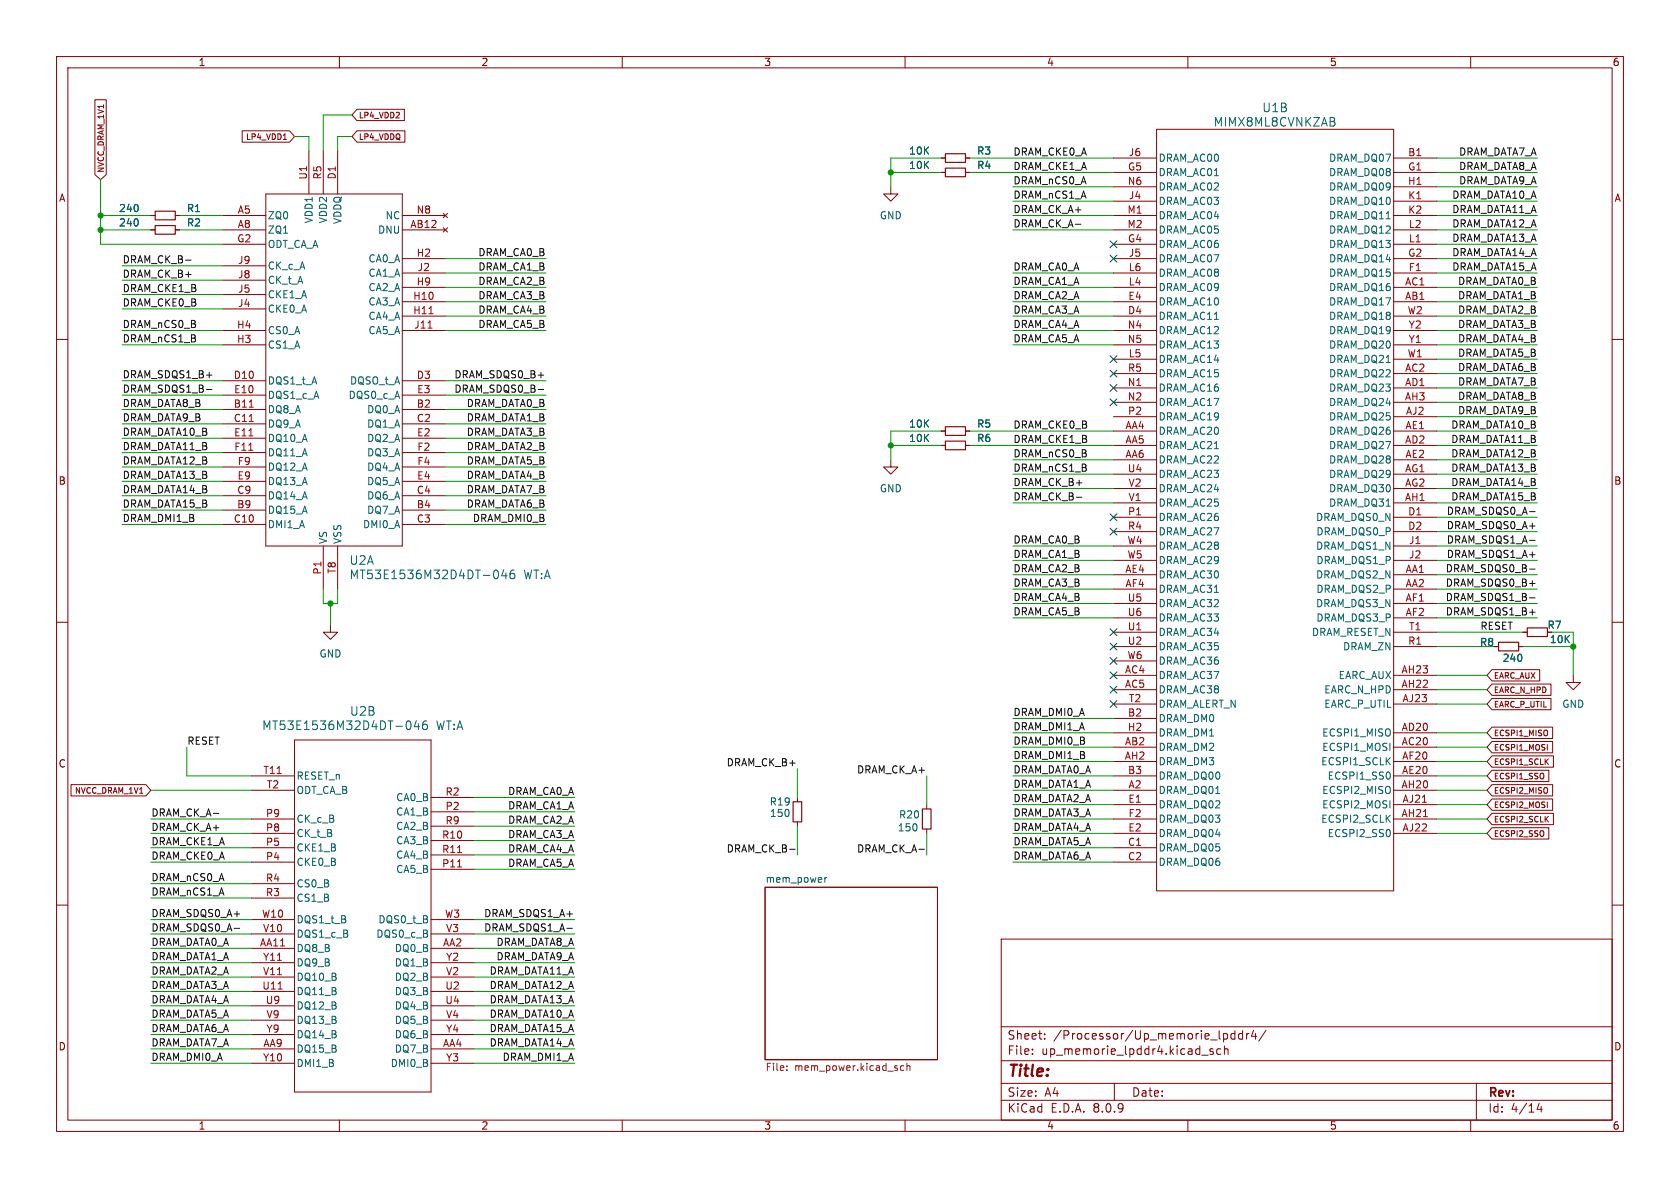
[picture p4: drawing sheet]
<svg xmlns="http://www.w3.org/2000/svg" width="297mm" height="210mm" viewBox="0 0 297 210" stroke-linecap="round" stroke-linejoin="round" font-family="sans-serif">
<g fill="none" stroke="#840000" stroke-width=".18">
<path d="M10 10h277v190h-277zM12 12h273v186h-273zM16.8 17.6h2v13.3l-1 .9-1-.9zM60 10v2M63.1 19.3h8.4v2h-8.4l-.9-1zM110 10v2M160 10v2M210 10v2M260 10v2M26.7 38.1h.7M31 38.1h.7M39.4 38.1h7.6"/>
<path d="M42.8 23.1h8.4l.9 1-.9 1h-8.4zM47 34.3h24.1v62.2h-24.1zM50.1 24.7h.6M54.6 26.7v7.6M57.1 26.7v7.6M59.7 26.7v7.6M63.1 23.1h8.5v2h-8.5l-.9-1zM71.1 38.1h7.6M78.4 37.7l.7 .8M79.1 37.7l-.7 .8M157.5 33v1.3h1.2l-1.2 1.3-1.3-1.3h1.3M166.4 27.9h.7"/>
<path d="M166.4 30.5h.7M170.7 27.9h.7M170.7 30.5h.7M196.8 27.9h7.7M196.8 30.5h7.7M196.8 33h7.7M196.8 35.6h7.7M196.8 38.1h7.7M204.5 22.9h41.9v134.6h-41.9zM246.4 27.9h7.6M246.4 30.5h7.6M246.4 33h7.6"/>
<path d="M246.4 35.6h7.6M246.4 38.1h7.6M26.7 40.6h.7M31 40.6h.7M39.4 43.2h7.6M39.4 40.6h7.6M39.4 58.4h7.6M39.4 54.6h7.6M39.4 52.1h7.6M39.4 49.5h7.6M39.4 47h7.6M71.1 53.3h7.6"/>
<path d="M71.1 50.8h7.6M71.1 55.9h7.6M71.1 48.3h7.6M71.1 45.7h7.6M71.1 40.6h7.6M71.1 58.4h7.6M78.4 40.3l.7 .7M79.1 40.3l-.7 .7M196.8 53.3h7.7M196.8 50.8h7.7M196.8 55.9h7.7M196.8 48.3h7.7"/>
<path d="M196.8 45.7h7.7M196.8 43.2h7.7M196.8 40.6h7.7M196.8 58.4h7.7M246.4 53.3h7.6M246.4 50.8h7.6M246.4 55.9h7.6M246.4 48.3h7.6M246.4 45.7h7.6M246.4 43.2h7.6M246.4 40.6h7.6M246.4 58.4h7.6"/>
<path d="M10 60h2M39.4 61h7.6M39.4 72.4h7.6M39.4 74.9h7.6M39.4 67.3h7.6M39.4 69.9h7.6M39.4 77.5h7.6M71.1 72.4h7.6M71.1 74.9h7.6M71.1 67.3h7.6M71.1 69.9h7.6M71.1 77.5h7.6"/>
<path d="M166.4 76.2h.7M166.4 78.7h.7M170.7 76.2h.7M170.7 78.7h.7M196.8 76.2h7.7M196.8 78.7h7.7M196.8 66h7.7M196.8 68.6h7.7M196.8 71.1h7.7M196.8 73.7h7.7M196.8 63.5h7.7M196.8 61h7.7"/>
<path d="M246.4 76.2h7.6M246.4 78.7h7.6M246.4 66h7.6M246.4 68.6h7.6M246.4 71.1h7.6M246.4 73.7h7.6M246.4 63.5h7.6M246.4 61h7.6M285 60h2M39.4 90.2h7.6M39.4 92.7h7.6M39.4 87.6h7.6"/>
<path d="M39.4 85.1h7.6M39.4 80h7.6M39.4 82.6h7.6M57.1 96.5v7.6M59.7 96.5v7.6M71.1 90.2h7.6M71.1 92.7h7.6M71.1 87.6h7.6M71.1 85.1h7.6M71.1 80h7.6M71.1 82.6h7.6M157.5 81.3v1.3h1.2l-1.2 1.2-1.3-1.2h1.3"/>
<path d="M196.8 81.3h7.7M196.8 83.8h7.7M196.8 86.4h7.7M196.8 88.9h7.7M196.8 91.4h7.7M196.8 94h7.7M196.8 96.5h7.7M196.8 99.1h7.7M246.4 81.3h7.6M246.4 83.8h7.6M246.4 86.4h7.6M246.4 88.9h7.6"/>
<path d="M246.4 91.4h7.6M246.4 94h7.6M246.4 96.5h7.6M246.4 99.1h7.6M10 110h2M58.4 110.5v1.3h1.3l-1.3 1.2-1.3-1.2h1.3M196.8 111.8h7.7M196.8 114.3h7.7M196.8 101.6h7.7M196.8 104.1h7.7M196.8 119.4h7.7M196.8 106.7h7.7"/>
<path d="M196.8 109.2h7.7M196.8 116.8h7.7M246.4 111.8h7.6M246.4 114.3h7.6M246.4 101.6h7.6M246.4 104.1h7.6M246.4 119.4h7.6M246.4 106.7h7.6M246.4 109.2h7.6M263.8 118.4h8.4v2h-8.4l-.9-1zM264.2 114.3h.7M268.5 114.3h.7"/>
<path d="M269.2 111.8h.8M278.1 119.4v1.3h-1.2l1.2 1.2 1.3-1.2h-1.3M285 110h2M12.6 138.7h13.2l.9 1-.9 1h-13.2zM44.4 137.2h7.7M44.4 139.7h7.7M52.1 130.8h24.1v62.2h-24.1zM196.8 137.2h7.7M196.8 139.7h7.7M196.8 132.1h7.7M196.8 121.9h7.7M196.8 129.5h7.7"/>
<path d="M196.8 134.6h7.7M196.8 124.5h7.7M196.8 127h7.7M246.4 137.2h7.6M246.4 139.7h7.6M246.4 132.1h7.6M246.4 121.9h7.6M246.4 129.5h7.6M246.4 134.6h7.6M246.4 124.5h7.6M263.8 131.1h10.7v2h-10.7l-.9-1zM263.8 123.5h10.4v2h-10.4l-.9-1z"/>
<path d="M263.8 120.9h10.4v2h-10.4l-.9-1zM263.8 128.5h10.7v2h-10.7l-.9-1zM263.8 136.2h10v2h-10l-.9-1zM263.8 138.7h10.7v2h-10.7l-.9-1zM263.8 133.6h10.8v2h-10.8l-.9-1zM44.4 152.4h7.7M44.4 149.9h7.7M44.4 147.3h7.7M44.4 144.8h7.7M44.4 158.8h7.7M44.4 156.2h7.7M76.2 153.7h7.6"/>
<path d="M76.2 143.5h7.6M76.2 148.6h7.6M76.2 151.1h7.6M76.2 141h7.6M76.2 146.1h7.6M135.3 156.8h30.4v30.5h-30.4zM141 141v.7M141 145.3v.8M163.8 142.2v.8M163.8 146.6v.7M196.8 152.4h7.7M196.8 149.9h7.7"/>
<path d="M196.8 147.3h7.7M196.8 144.8h7.7M196.8 142.2h7.7M246.4 147.3h7.6M246.4 144.8h7.6M246.4 142.2h7.6M263.8 143.8h10.8v2h-10.8l-.9-1zM263.8 146.3h10v2h-10l-.9-1zM263.8 141.2h10.7v2h-10.7l-.9-1zM10 160h2M44.4 167.6h7.7M44.4 175.3h7.7"/>
<path d="M44.4 177.8h7.7M44.4 165.1h7.7M44.4 172.7h7.7M44.4 162.6h7.7M44.4 170.2h7.7M76.2 167.6h7.6M76.2 175.3h7.6M76.2 177.8h7.6M76.2 165.1h7.6M76.2 172.7h7.6M76.2 162.6h7.6M76.2 170.2h7.6"/>
<path d="M177 166h108v32h-108zM285 160h2M44.4 185.4h7.7M44.4 180.3h7.7M44.4 188h7.7M44.4 182.9h7.7M60 198v2M76.2 185.4h7.6M76.2 180.3h7.6M76.2 188h7.6M76.2 182.9h7.6M110 198v2"/>
<path d="M160 198v2M177 194.5h108M177 191.5h108M177 187.5h108M177 181.5h108M182.5 186.3v.1M182.5 185.5v.1M184.7 183.6v.1M184.7 182.8v.1M197 191.5v3M210 198v2M212.5 186.5h1.1"/>
<path d="M214.5 185.5l-.4-.1-.2 .2 .1 .2 .5 .2v.3h-.6M215.8 185.5l-.4-.1-.3 .3v.4l.1 .2h.6M216.5 185.5l.2-.1 .3 .1 .1 .9M216.5 184.9v1.5M218.3 182.2v1.5M218.3 182.8l-.4-.1-.3 .3v.4l.1 .2h.6M219.7 182.8l-.5-.1-.2 .3v.4l.1 .2h.6M219.7 182.2v1.5M220.4 182.7v1M220.8 182.7l-.3 .1-.1 .2M221.6 182.1l-.4 1.1h1M222 182.7v1"/>
<path d="M223.8 182.1l-1.3 2M260 198v2M261 191.5v6.5M272.1 195l-.4 1.1h1M272.5 195.6v1"/>
</g>
<path d="M235.9 21.6v.5M87.8 100.8a.95 .95 0 0 1 0 1.5M89.1 100.7l-.4 1.1h.9M89.4 101.3v1M90.9 100.8a.6 .6 0 0 0-.7 .6v.6l.1 .2 .4 .1 .3-.1v-.6l-.1-.2h-.5l-.2 .2M72.3 127.4a.95 .95 0 0 1 0 1.6M73.6 127.4l-.4 1.1h1M74 128v1M75.4 127.4a.6 .6 0 0 0-.7 .7v.6l.1 .2 .5 .1 .2-.2 .1-.5-.2-.2-.4-.1-.3 .3M145.8 155.1v.9M146.2 155.1l-.4 .3" fill="none" stroke="#006464" stroke-width=".18"/>
<path d="M139.1 189.1v.1M139.1 188.4v.2M159.8 188.4h-.4l-.2 .2 .1 .6h.5M160.3 188.5l.2-.1h.3l.1 .8M160.3 188v1.2" fill="none" stroke="#725600" stroke-width=".18"/>
<path d="M27.4 39.9h3.6v1.5h-3.6zM27.4 37.3h3.6v1.6h-3.6zM167.1 29.7h3.6v1.5h-3.6zM167.1 27.2h3.6v1.5h-3.6zM167.1 75.4h3.6v1.6h-3.6zM167.1 78h3.6v1.5h-3.6zM264.9 113.5h3.6v1.6h-3.6zM270 111h3.6v1.5h-3.6zM140.2 141.7h1.5v3.6h-1.5zM163.1 143h1.5v3.6h-1.5z" fill="none" stroke="#840000" stroke-width=".2"/>
<path d="M75.7 58h.7M75.8 55.5h.8M44 79.6h.7M44 77.1h.7M44.1 72h.7M44.1 74.5h.7M80.9 153.3h.7M80.9 150.7h.7M251.5 141.8h.7M251.6 144.4h.8M49.2 174.8h.7" fill="none" stroke="#a90000" stroke-width=".18"/>
<g fill="none" stroke="#0f0f0f" stroke-width=".18">
<path d="M190.1 39.6h1M32.8 46h1M36.5 68.9h1M95.1 68.9h1M190.3 87.9h1M270.4 95.5h1M270.4 90.4h1M270.4 105.7h1M270.4 100.6h1M37.7 143.8h1M139.6 150.1h1M162.5 150.1h.9"/>
<path d="M41.4 164.1h1M100.2 164.1h1"/>
</g>
<g fill="none" stroke="#009600" stroke-width=".18">
<path d="M17.8 38.1h8.9M17.8 31.8v11.4h21.6M31.7 38.1h7.7M52.1 24.1h2.5v2.6M62.2 24.1h-2.5v2.6M62.2 20.3h-5.1v6.4M157.5 30.5h8.9M166.4 27.9h-8.9v5.1M171.4 30.5h25.4M171.4 27.9h25.4M179.1 33h17.7M179.1 38.1h17.7"/>
<path d="M179.1 35.6h17.7M254 30.5h17.8M254 27.9h17.8M254 33h17.8M254 38.1h17.8M254 35.6h17.8M17.8 40.6h8.9M21.6 58.4h17.8M21.6 49.5h17.8M21.6 47h17.8M21.6 52.1h17.8M21.6 54.6h17.8"/>
<path d="M31.7 40.6h7.7M78.7 55.9h17.8M78.7 50.8h17.8M78.7 58.4h17.8M78.7 53.3h17.8M78.7 48.3h17.8M78.7 45.7h17.8M179.1 55.9h17.7M179.1 50.8h17.7M179.1 58.4h17.7M179.1 53.3h17.7M179.1 40.6h17.7"/>
<path d="M179.1 48.3h17.7M254 55.9h17.8M254 50.8h17.8M254 58.4h17.8M254 53.3h17.8M254 40.6h17.8M254 48.3h17.8M254 45.7h17.8M254 43.2h17.8M21.6 77.5h17.8M21.6 74.9h17.8M21.6 72.4h17.8"/>
<path d="M21.6 69.9h17.8M21.6 67.3h17.8M21.6 61h17.8M78.7 77.5h17.8M78.7 74.9h17.8M78.7 72.4h17.8M78.7 69.9h17.8M78.7 67.3h17.8M157.5 78.7h8.9M166.4 76.2h-8.9v5.1M171.4 76.2h25.4M171.4 78.7h25.4"/>
<path d="M179.1 61h17.7M254 76.2h17.8M254 78.7h17.8M254 68.6h17.8M254 73.7h17.8M254 66h17.8M254 71.1h17.8M254 61h17.8M254 63.5h17.8M21.6 92.7h17.8M21.6 90.2h17.8M21.6 80h17.8"/>
<path d="M21.6 82.6h17.8M21.6 85.1h17.8M21.6 87.6h17.8M78.7 92.7h17.8M78.7 90.2h17.8M78.7 80h17.8M78.7 82.6h17.8M78.7 85.1h17.8M78.7 87.6h17.8M179.1 96.5h17.7M179.1 81.3h17.7M179.1 83.8h17.7"/>
<path d="M179.1 88.9h17.7M179.1 86.4h17.7M179.1 99.1h17.7M254 94h17.8M254 96.5h17.8M254 81.3h17.8M254 83.8h17.8M254 88.9h17.8M254 91.4h17.8M254 86.4h17.8M254 99.1h17.8M57.1 104.1v2.6h2.6v-2.6"/>
<path d="M58.4 106.7v3.8M179.1 101.6h17.7M179.1 106.7h17.7M179.1 109.2h17.7M179.1 104.1h17.7M254 101.6h17.8M254 114.3h10.2M254 119.4h8.9M254 111.8h15.2M254 106.7h17.8M254 109.2h17.8M254 104.1h17.8"/>
<path d="M269.2 114.3h8.9M274.3 111.8h3.8v7.6M26.7 139.7h17.7M33 132.1v5.1h11.4M141 135.9v5.1M163.8 137.2v5M179.1 137.2h17.7M179.1 132.1h17.7M179.1 129.5h17.7M179.1 127h17.7M179.1 139.7h17.7M179.1 134.6h17.7"/>
<path d="M254 137.2h8.9M254 132.1h8.9M254 129.5h8.9M254 139.7h8.9M254 121.9h8.9M254 134.6h8.9M254 124.5h8.9M26.7 149.9h17.7M26.7 147.3h17.7M26.7 152.4h17.7M26.7 144.8h17.7M26.7 158.8h17.7"/>
<path d="M26.7 156.2h17.7M83.8 146.1h17.8M83.8 148.6h17.8M83.8 153.7h17.8M83.8 151.1h17.8M83.8 143.5h17.8M83.8 141h17.8M141 146.1v5M163.8 147.3v3.8M179.1 149.9h17.7M179.1 147.3h17.7M179.1 152.4h17.7"/>
<path d="M179.1 144.8h17.7M179.1 142.2h17.7M254 147.3h8.9M254 144.8h8.9M254 142.2h8.9M26.7 172.7h17.7M26.7 170.2h17.7M26.7 175.3h17.7M26.7 167.6h17.7M26.7 177.8h17.7M26.7 165.1h17.7M26.7 162.6h17.7"/>
<path d="M83.8 172.7h17.8M83.8 170.2h17.8M83.8 175.3h17.8M83.8 167.6h17.8M83.8 177.8h17.8M83.8 165.1h17.8M83.8 162.6h17.8M26.7 182.9h17.7M26.7 180.3h17.7M26.7 185.4h17.7M26.7 188h17.7M83.8 182.9h17.8"/>
<path d="M83.8 180.3h17.8M83.8 185.4h17.8M83.8 188h17.8"/>
</g>
<g fill="none" stroke="#000084" stroke-width=".18">
<path d="M196.2 42.6l1.3 1.2M196.2 45.1l1.3 1.2M197.5 42.6l-1.3 1.2M197.5 45.1l-1.3 1.2M196.2 70.5l1.3 1.2M196.2 62.9l1.3 1.2M196.2 65.4l1.3 1.2M196.2 68l1.3 1.2M197.5 70.5l-1.3 1.2M197.5 62.9l-1.3 1.2M197.5 65.4l-1.3 1.2M197.5 68l-1.3 1.2"/>
<path d="M196.2 93.4l1.3 1.2M196.2 90.8l1.3 1.2M197.5 93.4l-1.3 1.2M197.5 90.8l-1.3 1.2M196.2 118.8l1.3 1.2M196.2 116.2l1.3 1.2M196.2 113.7l1.3 1.2M196.2 111.2l1.3 1.2M197.5 118.8l-1.3 1.2M197.5 116.2l-1.3 1.2M197.5 113.7l-1.3 1.2M197.5 111.2l-1.3 1.2"/>
<path d="M196.2 123.9l1.3 1.2M196.2 121.3l1.3 1.2M197.5 123.9l-1.3 1.2M197.5 121.3l-1.3 1.2"/>
</g>
<g fill="#009600" stroke="#009600" stroke-width=".18">
<circle cx="278.1" cy="114.3" r=".46"/>
<circle cx="157.5" cy="30.5" r=".46"/>
<circle cx="17.8" cy="38.1" r=".46"/>
<circle cx="17.8" cy="40.6" r=".46"/>
<circle cx="58.4" cy="106.7" r=".46"/>
<circle cx="157.5" cy="78.7" r=".46"/>
</g>
<text font-size="2.8" fill="#840000" x="178" y="190.9">Title:</text>
<g font-size="2.1" fill="#006464">
<text x="214.5" y="22.6">MIMX8ML8CVNKZAB</text>
<text x="223.1" y="20">U1B</text>
<text x="61.7" y="100.1">U2A</text>
<text x="61.7" y="102.6">MT53E1536M32D4DT-046</text>
<text x="92.6" y="102.6">WT:A</text>
<text x="46.2" y="129.3">MT53E1536M32D4DT-046</text>
<text x="61.8" y="126.7">U2B</text>
<text x="77.1" y="129.3">WT:A</text>
</g>
<g font-size="2.1" fill="#840000">
<text x="178" y="184">Sheet:</text>
<text x="186.2" y="184">/Processor/Up_memorie_lpddr4/</text>
<text x="178" y="186.7">File:</text>
<text x="184.1" y="186.7">up_memorie_lpddr4.kicad_sch</text>
<text x="178" y="196.9">KiCad</text>
<text x="178" y="194.1">Size:</text>
<text x="184.7" y="194.1">A4</text>
<text x="185.7" y="196.9">E.D.A.</text>
<text x="193.3" y="196.9">8.0.9</text>
<text x="200" y="194.1">Date:</text>
<text x="263" y="194.3">Rev:</text>
<text x="263" y="196.9">Id:</text>
<text x="267.1" y="196.9">4/14</text>
</g>
<g font-size="1.8" fill="#840000">
<text x="35" y="11.9">1</text>
<text x="85" y="11.9">2</text>
<text x="135" y="11.9">3</text>
<text x="185" y="11.9">4</text>
<text x="235" y="11.9">5</text>
<text x="285" y="11.9">6</text>
<text x="10.3" y="35.9">A</text>
<text x="285.3" y="35.9">A</text>
<text x="10.3" y="85.9">B</text>
<text x="285.3" y="85.9">B</text>
<text x="273.5" y="111.4">R7</text>
<text x="10.3" y="135.9">C</text>
<text x="285.3" y="135.9">C</text>
<text x="10.3" y="185.9">D</text>
<text x="285.3" y="185.9">D</text>
<text x="35" y="199.9">1</text>
<text x="85" y="199.9">2</text>
<text x="135" y="199.9">3</text>
<text x="185" y="199.9">4</text>
<text x="235" y="199.9">5</text>
<text x="285" y="199.9">6</text>
</g>
<g font-size="1.8" fill="#006464">
<text x="160.6" y="27.5">10K</text>
<text x="172.6" y="27.5">R3</text>
<text x="204.7" y="28.8">DRAM_AC00</text>
<text x="234.9" y="28.8">DRAM_DQ07</text>
<text x="160.6" y="30.1">10K</text>
<text x="172.6" y="30.1">R4</text>
<text x="204.7" y="31.3">DRAM_AC01</text>
<text x="204.7" y="33.9">DRAM_AC02</text>
<text x="234.9" y="31.3">DRAM_DQ08</text>
<text x="234.9" y="33.9">DRAM_DQ09</text>
<text x="20.9" y="40.2">240</text>
<text x="20.9" y="37.7">240</text>
<text x="32.9" y="40.2">R2</text>
<text x="32.9" y="37.7">R1</text>
<text x="47.2" y="39">ZQ0</text>
<text x="47.2" y="41.5">ZQ1</text>
<text x="55.5" y="39.6" transform="rotate(-90 55.5 39.6)">VDD1</text>
<text x="58" y="39.6" transform="rotate(-90 58 39.6)">VDD2</text>
<text x="60.6" y="39.7" transform="rotate(-90 60.6 39.7)">VDDQ</text>
<text x="66.7" y="41.5">DNU</text>
<text x="68.1" y="39">NC</text>
<text x="155.4" y="39">GND</text>
<text x="204.7" y="36.4">DRAM_AC03</text>
<text x="204.7" y="39">DRAM_AC04</text>
<text x="204.7" y="41.5">DRAM_AC05</text>
<text x="234.9" y="36.4">DRAM_DQ10</text>
<text x="234.9" y="39">DRAM_DQ11</text>
<text x="234.9" y="41.5">DRAM_DQ12</text>
<text x="47.2" y="44">ODT_CA_A</text>
<text x="47.2" y="47.9">CK_c_A</text>
<text x="65" y="46.6">CA0_A</text>
<text x="204.7" y="44">DRAM_AC06</text>
<text x="204.7" y="46.6">DRAM_AC07</text>
<text x="234.9" y="46.6">DRAM_DQ14</text>
<text x="234.9" y="44">DRAM_DQ13</text>
<text x="47.2" y="52.9">CKE1_A</text>
<text x="47.2" y="50.4">CK_t_A</text>
<text x="65" y="51.7">CA2_A</text>
<text x="65" y="49.1">CA1_A</text>
<text x="204.7" y="51.7">DRAM_AC09</text>
<text x="204.7" y="49.1">DRAM_AC08</text>
<text x="234.9" y="51.7">DRAM_DQ16</text>
<text x="234.9" y="49.1">DRAM_DQ15</text>
<text x="47.2" y="59.3">CS0_A</text>
<text x="47.2" y="55.5">CKE0_A</text>
<text x="65" y="54.2">CA3_A</text>
<text x="65" y="56.7">CA4_A</text>
<text x="65" y="59.3">CA5_A</text>
<text x="204.7" y="56.7">DRAM_AC11</text>
<text x="204.7" y="54.2">DRAM_AC10</text>
<text x="204.7" y="59.3">DRAM_AC12</text>
<text x="234.9" y="54.2">DRAM_DQ17</text>
<text x="234.9" y="56.7">DRAM_DQ18</text>
<text x="234.9" y="59.3">DRAM_DQ19</text>
<text x="47.2" y="61.8">CS1_A</text>
<text x="204.7" y="64.4">DRAM_AC14</text>
<text x="204.7" y="61.8">DRAM_AC13</text>
<text x="234.9" y="64.4">DRAM_DQ21</text>
<text x="234.9" y="61.8">DRAM_DQ20</text>
<text x="47.2" y="68.2">DQS1_t_A</text>
<text x="47.2" y="70.7">DQS1_c_A</text>
<text x="61.5" y="70.7">DQS0_c_A</text>
<text x="61.8" y="68.2">DQSO_t_A</text>
<text x="204.7" y="69.4">DRAM_AC16</text>
<text x="204.7" y="72">DRAM_AC17</text>
<text x="204.7" y="66.9">DRAM_AC15</text>
<text x="234.9" y="66.9">DRAM_DQ22</text>
<text x="234.9" y="69.4">DRAM_DQ23</text>
<text x="234.9" y="72">DRAM_DQ24</text>
<text x="47.2" y="73.3">DQ8_A</text>
<text x="47.2" y="75.8">DQ9_A</text>
<text x="64.8" y="73.3">DQ0_A</text>
<text x="64.8" y="75.8">DQ1_A</text>
<text x="160.6" y="75.8">10K</text>
<text x="172.6" y="75.8">R5</text>
<text x="204.7" y="77.1">DRAM_AC20</text>
<text x="204.7" y="74.5">DRAM_AC19</text>
<text x="234.9" y="77.1">DRAM_DQ26</text>
<text x="234.9" y="74.5">DRAM_DQ25</text>
<text x="47.2" y="78.3">DQ10_A</text>
<text x="47.2" y="80.9">DQ11_A</text>
<text x="47.2" y="83.4">DQ12_A</text>
<text x="64.8" y="78.3">DQ2_A</text>
<text x="64.8" y="80.9">DQ3_A</text>
<text x="64.8" y="83.4">DQ4_A</text>
<text x="160.6" y="78.3">10K</text>
<text x="172.6" y="78.3">R6</text>
<text x="204.7" y="79.6">DRAM_AC21</text>
<text x="204.7" y="82.1">DRAM_AC22</text>
<text x="234.9" y="79.6">DRAM_DQ27</text>
<text x="234.9" y="82.1">DRAM_DQ28</text>
<text x="47.2" y="88.5">DQ14_A</text>
<text x="47.2" y="86">DQ13_A</text>
<text x="64.8" y="88.5">DQ6_A</text>
<text x="64.8" y="86">DQ5_A</text>
<text x="155.4" y="87.2">GND</text>
<text x="204.7" y="84.7">DRAM_AC23</text>
<text x="204.7" y="89.8">DRAM_AC25</text>
<text x="204.7" y="87.2">DRAM_AC24</text>
<text x="234.9" y="84.7">DRAM_DQ29</text>
<text x="234.9" y="87.2">DRAM_DQ30</text>
<text x="234.9" y="89.8">DRAM_DQ31</text>
<text x="47.2" y="91">DQ15_A</text>
<text x="47.2" y="93.6">DMI1_A</text>
<text x="64.1" y="93.6">DMI0_A</text>
<text x="64.8" y="91">DQ7_A</text>
<text x="204.7" y="92.3">DRAM_AC26</text>
<text x="204.7" y="94.8">DRAM_AC27</text>
<text x="232.6" y="92.3">DRAM_DQS0_N</text>
<text x="232.6" y="94.8">DRAM_DQS0_P</text>
<text x="58" y="96.3" transform="rotate(-90 58 96.3)">VS</text>
<text x="60.6" y="96.3" transform="rotate(-90 60.6 96.3)">VSS</text>
<text x="204.7" y="97.4">DRAM_AC28</text>
<text x="204.7" y="99.9">DRAM_AC29</text>
<text x="232.6" y="97.4">DRAM_DQS1_N</text>
<text x="232.6" y="99.9">DRAM_DQS1_P</text>
<text x="204.7" y="102.5">DRAM_AC30</text>
<text x="204.7" y="105">DRAM_AC31</text>
<text x="204.7" y="107.5">DRAM_AC32</text>
<text x="232.6" y="102.5">DRAM_DQS2_N</text>
<text x="232.6" y="107.5">DRAM_DQS3_N</text>
<text x="232.6" y="105">DRAM_DQS2_P</text>
<text x="204.7" y="112.6">DRAM_AC34</text>
<text x="204.7" y="110.1">DRAM_AC33</text>
<text x="231.8" y="112.6">DRAM_RESET_N</text>
<text x="232.6" y="110.1">DRAM_DQS3_P</text>
<text x="273.9" y="113.9">10K</text>
<text x="56.4" y="116.4">GND</text>
<text x="204.7" y="115.2">DRAM_AC35</text>
<text x="204.7" y="117.7">DRAM_AC36</text>
<text x="237.3" y="115.2">DRAM_ZN</text>
<text x="261.5" y="114.4">R8</text>
<text x="265.5" y="117.2">240</text>
<text x="204.7" y="120.2">DRAM_AC37</text>
<text x="204.7" y="122.8">DRAM_AC38</text>
<text x="204.7" y="125.3">DRAM_ALERT_N</text>
<text x="234" y="122.8">EARC_N_HPD</text>
<text x="234" y="125.3">EARC_P_UTIL</text>
<text x="236.5" y="120.2">EARC_AUX</text>
<text x="276.1" y="125.3">GND</text>
<text x="204.7" y="127.9">DRAM_DM0</text>
<text x="204.7" y="130.4">DRAM_DM1</text>
<text x="233.6" y="130.4">ECSPI1_MISO</text>
<text x="204.7" y="132.9">DRAM_DM2</text>
<text x="204.7" y="135.5">DRAM_DM3</text>
<text x="233.5" y="135.5">ECSPI1_SCLK</text>
<text x="233.6" y="132.9">ECSPI1_MOSI</text>
<text x="52.3" y="138">RESET_n</text>
<text x="52.3" y="140.6">ODT_CA_B</text>
<text x="69.9" y="141.8">CA0_B</text>
<text x="136" y="142.6">R19</text>
<text x="204.7" y="140.6">DRAM_DQ01</text>
<text x="204.7" y="138">DRAM_DQ00</text>
<text x="204.7" y="143.1">DRAM_DQ02</text>
<text x="233.6" y="140.6">ECSPI2_MISO</text>
<text x="233.6" y="143.1">ECSPI2_MOSI</text>
<text x="234.6" y="138">ECSPI1_SS0</text>
<text x="52.3" y="148.2">CK_t_B</text>
<text x="52.3" y="145.6">CK_c_B</text>
<text x="69.9" y="144.4">CA1_B</text>
<text x="69.9" y="149.5">CA3_B</text>
<text x="69.9" y="146.9">CA2_B</text>
<text x="136" y="144.6">150</text>
<text x="158.6" y="147.2">150</text>
<text x="158.8" y="144.9">R20</text>
<text x="204.7" y="148.2">DRAM_DQ04</text>
<text x="204.7" y="145.6">DRAM_DQ03</text>
<text x="233.5" y="145.6">ECSPI2_SCLK</text>
<text x="234.6" y="148.2">ECSPI2_SS0</text>
<text x="52.3" y="153.3">CKE0_B</text>
<text x="52.3" y="150.7">CKE1_B</text>
<text x="69.9" y="154.5">CA5_B</text>
<text x="69.9" y="152">CA4_B</text>
<text x="204.7" y="150.7">DRAM_DQ05</text>
<text x="204.7" y="153.3">DRAM_DQ06</text>
<text x="52.3" y="159.6">CS1_B</text>
<text x="52.3" y="157.1">CS0_B</text>
<text x="135.3" y="156.1">mem_power</text>
<text x="52.3" y="166">DQS1_c_B</text>
<text x="52.3" y="163.4">DQS1_t_B</text>
<text x="66.4" y="166">DQS0_c_B</text>
<text x="66.8" y="163.4">DQS0_t_B</text>
<text x="52.3" y="168.5">DQ8_B</text>
<text x="52.3" y="173.6">DQ10_B</text>
<text x="52.3" y="171">DQ9_B</text>
<text x="69.7" y="168.5">DQ0_B</text>
<text x="69.7" y="173.6">DQ2_B</text>
<text x="69.7" y="171">DQ1_B</text>
<text x="52.3" y="176.1">DQ11_B</text>
<text x="52.3" y="178.7">DQ12_B</text>
<text x="69.7" y="176.1">DQ3_B</text>
<text x="69.7" y="178.7">DQ4_B</text>
<text x="52.3" y="181.2">DQ13_B</text>
<text x="52.3" y="183.7">DQ14_B</text>
<text x="69.7" y="181.2">DQ5_B</text>
<text x="69.7" y="183.7">DQ6_B</text>
<text x="52.3" y="186.3">DQ15_B</text>
<text x="52.3" y="188.8">DMI1_B</text>
<text x="69" y="188.8">DMI0_B</text>
<text x="69.7" y="186.3">DQ7_B</text>
</g>
<g font-size="1.8" fill="#0f0f0f">
<text x="179.1" y="27.6">DRAM_CKE0_A</text>
<text x="257.8" y="27.6">DRAM_DATA7_A</text>
<text x="179.1" y="32.7">DRAM_nCS0_A</text>
<text x="179.1" y="30.1">DRAM_CKE1_A</text>
<text x="179.1" y="35.2">DRAM_nCS1_A</text>
<text x="256.6" y="35.2">DRAM_DATA10_A</text>
<text x="257.8" y="32.7">DRAM_DATA9_A</text>
<text x="257.8" y="30.1">DRAM_DATA8_A</text>
<text x="179.1" y="40.3">DRAM_CK_A-</text>
<text x="179.1" y="37.8">DRAM_CK_A+</text>
<text x="256.6" y="40.3">DRAM_DATA12_A</text>
<text x="256.6" y="37.8">DRAM_DATA11_A</text>
<text x="21.6" y="46.6">DRAM_CK_B-</text>
<text x="84.5" y="45.4">DRAM_CA0_B</text>
<text x="84.5" y="47.9">DRAM_CA1_B</text>
<text x="179.1" y="47.9">DRAM_CA0_A</text>
<text x="256.6" y="47.9">DRAM_DATA15_A</text>
<text x="256.6" y="45.4">DRAM_DATA14_A</text>
<text x="256.6" y="42.8">DRAM_DATA13_A</text>
<text x="21.6" y="51.7">DRAM_CKE1_B</text>
<text x="21.6" y="49.2">DRAM_CK_B+</text>
<text x="84.5" y="50.5">DRAM_CA2_B</text>
<text x="84.5" y="53">DRAM_CA3_B</text>
<text x="179.1" y="53">DRAM_CA2_A</text>
<text x="179.1" y="50.5">DRAM_CA1_A</text>
<text x="257.7" y="53">DRAM_DATA1_B</text>
<text x="257.7" y="50.5">DRAM_DATA0_B</text>
<text x="21.6" y="58.1">DRAM_nCS0_B</text>
<text x="21.6" y="54.3">DRAM_CKE0_B</text>
<text x="84.5" y="55.5">DRAM_CA4_B</text>
<text x="84.5" y="58.1">DRAM_CA5_B</text>
<text x="179.1" y="58.1">DRAM_CA4_A</text>
<text x="179.1" y="55.5">DRAM_CA3_A</text>
<text x="257.7" y="58.1">DRAM_DATA3_B</text>
<text x="257.7" y="55.5">DRAM_DATA2_B</text>
<text x="21.6" y="60.6">DRAM_nCS1_B</text>
<text x="179.1" y="60.6">DRAM_CA5_A</text>
<text x="257.7" y="60.6">DRAM_DATA4_B</text>
<text x="257.7" y="65.7">DRAM_DATA6_B</text>
<text x="257.7" y="63.2">DRAM_DATA5_B</text>
<text x="21.6" y="67">DRAM_SDQS1_B+</text>
<text x="21.6" y="69.5">DRAM_SDQS1_B-</text>
<text x="80.2" y="69.5">DRAM_SDQS0_B-</text>
<text x="80.2" y="67">DRAM_SDQS0_B+</text>
<text x="257.7" y="68.2">DRAM_DATA7_B</text>
<text x="257.7" y="70.8">DRAM_DATA8_B</text>
<text x="21.6" y="72">DRAM_DATA8_B</text>
<text x="21.6" y="77.1">DRAM_DATA10_B</text>
<text x="21.6" y="74.6">DRAM_DATA9_B</text>
<text x="82.4" y="74.6">DRAM_DATA1_B</text>
<text x="82.4" y="72">DRAM_DATA0_B</text>
<text x="82.4" y="77.1">DRAM_DATA3_B</text>
<text x="179.1" y="75.9">DRAM_CKE0_B</text>
<text x="256.5" y="75.9">DRAM_DATA10_B</text>
<text x="257.7" y="73.3">DRAM_DATA9_B</text>
<text x="21.6" y="79.7">DRAM_DATA11_B</text>
<text x="21.6" y="82.2">DRAM_DATA12_B</text>
<text x="82.4" y="79.7">DRAM_DATA2_B</text>
<text x="82.4" y="82.2">DRAM_DATA5_B</text>
<text x="179.1" y="78.4">DRAM_CKE1_B</text>
<text x="179.1" y="83.5">DRAM_nCS1_B</text>
<text x="179.1" y="80.9">DRAM_nCS0_B</text>
<text x="256.5" y="80.9">DRAM_DATA12_B</text>
<text x="256.5" y="78.4">DRAM_DATA11_B</text>
<text x="256.5" y="83.5">DRAM_DATA13_B</text>
<text x="21.6" y="84.7">DRAM_DATA13_B</text>
<text x="21.6" y="87.3">DRAM_DATA14_B</text>
<text x="21.6" y="89.8">DRAM_DATA15_B</text>
<text x="82.4" y="87.3">DRAM_DATA7_B</text>
<text x="82.4" y="84.7">DRAM_DATA4_B</text>
<text x="82.4" y="89.8">DRAM_DATA6_B</text>
<text x="179.1" y="86">DRAM_CK_B+</text>
<text x="179.1" y="88.6">DRAM_CK_B-</text>
<text x="256.5" y="86">DRAM_DATA14_B</text>
<text x="256.5" y="88.6">DRAM_DATA15_B</text>
<text x="21.6" y="92.4">DRAM_DMI1_B</text>
<text x="83.5" y="92.4">DRAM_DMI0_B</text>
<text x="255.7" y="93.6">DRAM_SDQS0_A+</text>
<text x="255.7" y="91.1">DRAM_SDQS0_A-</text>
<text x="179.1" y="101.3">DRAM_CA2_B</text>
<text x="179.1" y="98.7">DRAM_CA1_B</text>
<text x="179.1" y="96.2">DRAM_CA0_B</text>
<text x="255.5" y="101.3">DRAM_SDQS0_B-</text>
<text x="255.7" y="98.7">DRAM_SDQS1_A+</text>
<text x="255.7" y="96.2">DRAM_SDQS1_A-</text>
<text x="179.1" y="103.8">DRAM_CA3_B</text>
<text x="179.1" y="106.3">DRAM_CA4_B</text>
<text x="255.5" y="106.3">DRAM_SDQS1_B-</text>
<text x="255.5" y="103.8">DRAM_SDQS0_B+</text>
<text x="179.1" y="108.9">DRAM_CA5_B</text>
<text x="255.5" y="108.9">DRAM_SDQS1_B+</text>
<text x="261.6" y="111.4">RESET</text>
<text x="33" y="131.7">RESET</text>
<text x="179.1" y="131.7">DRAM_DMI0_B</text>
<text x="179.1" y="129.2">DRAM_DMI1_A</text>
<text x="179.1" y="126.7">DRAM_DMI0_A</text>
<text x="128.4" y="135.5">DRAM_CK_B+</text>
<text x="151.4" y="136.8">DRAM_CK_A+</text>
<text x="179.1" y="136.8">DRAM_DATA0_A</text>
<text x="179.1" y="134.3">DRAM_DMI1_B</text>
<text x="89.7" y="140.6">DRAM_CA0_A</text>
<text x="89.7" y="143.2">DRAM_CA1_A</text>
<text x="179.1" y="139.4">DRAM_DATA1_A</text>
<text x="179.1" y="141.9">DRAM_DATA2_A</text>
<text x="26.7" y="149.5">DRAM_CKE1_A</text>
<text x="26.7" y="144.4">DRAM_CK_A-</text>
<text x="26.7" y="147">DRAM_CK_A+</text>
<text x="89.7" y="148.2">DRAM_CA3_A</text>
<text x="89.7" y="145.7">DRAM_CA2_A</text>
<text x="179.1" y="149.5">DRAM_DATA5_A</text>
<text x="179.1" y="147">DRAM_DATA4_A</text>
<text x="179.1" y="144.4">DRAM_DATA3_A</text>
<text x="26.7" y="155.9">DRAM_nCS0_A</text>
<text x="26.7" y="152.1">DRAM_CKE0_A</text>
<text x="89.7" y="153.3">DRAM_CA5_A</text>
<text x="89.7" y="150.8">DRAM_CA4_A</text>
<text x="128.4" y="150.8">DRAM_CK_B-</text>
<text x="151.4" y="150.8">DRAM_CK_A-</text>
<text x="179.1" y="152.1">DRAM_DATA6_A</text>
<text x="26.7" y="158.4">DRAM_nCS1_A</text>
<text x="26.7" y="167.3">DRAM_DATA0_A</text>
<text x="26.7" y="164.8">DRAM_SDQS0_A-</text>
<text x="26.7" y="162.2">DRAM_SDQS0_A+</text>
<text x="85.5" y="164.8">DRAM_SDQS1_A-</text>
<text x="85.5" y="162.2">DRAM_SDQS1_A+</text>
<text x="87.7" y="167.3">DRAM_DATA8_A</text>
<text x="26.7" y="172.4">DRAM_DATA2_A</text>
<text x="26.7" y="169.8">DRAM_DATA1_A</text>
<text x="86.5" y="172.4">DRAM_DATA11_A</text>
<text x="87.7" y="169.8">DRAM_DATA9_A</text>
<text x="26.7" y="174.9">DRAM_DATA3_A</text>
<text x="26.7" y="177.5">DRAM_DATA4_A</text>
<text x="26.7" y="180">DRAM_DATA5_A</text>
<text x="86.5" y="180">DRAM_DATA10_A</text>
<text x="86.5" y="177.5">DRAM_DATA13_A</text>
<text x="86.5" y="174.9">DRAM_DATA12_A</text>
<text x="26.7" y="185.1">DRAM_DATA7_A</text>
<text x="26.7" y="182.5">DRAM_DATA6_A</text>
<text x="86.5" y="182.5">DRAM_DATA15_A</text>
<text x="86.5" y="185.1">DRAM_DATA14_A</text>
<text x="26.7" y="187.6">DRAM_DMI0_A</text>
<text x="88.8" y="187.6">DRAM_DMI1_A</text>
</g>
<g font-size="1.8" fill="#a90000">
<text x="199.5" y="27.7">J6</text>
<text x="248.8" y="27.7">B1</text>
<text x="54.4" y="31.9" transform="rotate(-90 54.4 31.9)">U1</text>
<text x="56.9" y="31.8" transform="rotate(-90 56.9 31.8)">R5</text>
<text x="59.4" y="31.8" transform="rotate(-90 59.4 31.8)">D1</text>
<text x="199.3" y="32.8">N6</text>
<text x="199.3" y="30.2">G5</text>
<text x="199.5" y="35.3">J4</text>
<text x="248.8" y="32.8">H1</text>
<text x="248.8" y="30.2">G1</text>
<text x="248.8" y="35.3">K1</text>
<text x="41.9" y="37.8">A5</text>
<text x="41.9" y="40.4">A8</text>
<text x="72.4" y="40.4">AB12</text>
<text x="73.6" y="37.8">N8</text>
<text x="199.2" y="37.8">M1</text>
<text x="199.2" y="40.4">M2</text>
<text x="248.8" y="37.8">K2</text>
<text x="249" y="40.4">L2</text>
<text x="41.8" y="42.9">G2</text>
<text x="42" y="46.7">J9</text>
<text x="73.6" y="45.5">H2</text>
<text x="199.3" y="42.9">G4</text>
<text x="199.5" y="45.5">J5</text>
<text x="248.8" y="45.5">G2</text>
<text x="249" y="42.9">L1</text>
<text x="42" y="51.8">J5</text>
<text x="42" y="49.3">J8</text>
<text x="73" y="53.1">H10</text>
<text x="73.6" y="50.5">H9</text>
<text x="73.7" y="48">J2</text>
<text x="199.4" y="53.1">E4</text>
<text x="199.4" y="50.5">L4</text>
<text x="199.4" y="48">L6</text>
<text x="248.3" y="53.1">AB1</text>
<text x="248.3" y="50.5">AC1</text>
<text x="248.9" y="48">F1</text>
<text x="41.8" y="58.2">H4</text>
<text x="42" y="54.4">J4</text>
<text x="73" y="55.6">H11</text>
<text x="73.1" y="58.2">J11</text>
<text x="199.3" y="58.2">N4</text>
<text x="199.3" y="55.6">D4</text>
<text x="248.8" y="55.6">W2</text>
<text x="248.9" y="58.2">Y2</text>
<text x="41.8" y="60.7">H3</text>
<text x="199.3" y="60.7">N5</text>
<text x="199.3" y="65.8">R5</text>
<text x="199.4" y="63.2">L5</text>
<text x="248.3" y="65.8">AC2</text>
<text x="248.8" y="63.2">W1</text>
<text x="248.9" y="60.7">Y1</text>
<text x="41.2" y="67.1">D10</text>
<text x="41.3" y="69.6">E10</text>
<text x="73.6" y="67.1">D3</text>
<text x="73.6" y="69.6">E3</text>
<text x="199.3" y="68.3">N1</text>
<text x="199.3" y="70.9">N2</text>
<text x="248.3" y="70.9">AH3</text>
<text x="248.3" y="68.3">AD1</text>
<text x="41.2" y="72.1">B11</text>
<text x="41.2" y="74.7">C11</text>
<text x="41.3" y="77.2">E11</text>
<text x="73.6" y="72.1">B2</text>
<text x="73.6" y="74.7">C2</text>
<text x="73.6" y="77.2">E2</text>
<text x="198.9" y="75.9">AA4</text>
<text x="199.3" y="73.4">P2</text>
<text x="248.4" y="75.9">AE1</text>
<text x="248.5" y="73.4">AJ2</text>
<text x="41.3" y="79.8">F11</text>
<text x="41.9" y="82.3">F9</text>
<text x="73.7" y="79.8">F2</text>
<text x="73.7" y="82.3">F4</text>
<text x="198.9" y="78.5">AA5</text>
<text x="198.9" y="81">AA6</text>
<text x="199.3" y="83.6">U4</text>
<text x="248.3" y="78.5">AD2</text>
<text x="248.3" y="83.6">AG1</text>
<text x="248.4" y="81">AE2</text>
<text x="41.8" y="89.9">B9</text>
<text x="41.8" y="87.4">C9</text>
<text x="41.9" y="84.8">E9</text>
<text x="73.6" y="89.9">B4</text>
<text x="73.6" y="87.4">C4</text>
<text x="73.6" y="84.8">E4</text>
<text x="199.4" y="88.6">V1</text>
<text x="199.4" y="86.1">V2</text>
<text x="248.3" y="88.6">AH1</text>
<text x="248.3" y="86.1">AG2</text>
<text x="41.2" y="92.5">C10</text>
<text x="73.6" y="92.5">C3</text>
<text x="199.3" y="91.2">P1</text>
<text x="199.3" y="93.7">R4</text>
<text x="248.8" y="91.2">D1</text>
<text x="248.8" y="93.7">D2</text>
<text x="56.9" y="101.7" transform="rotate(-90 56.9 101.7)">P1</text>
<text x="59.4" y="101.5" transform="rotate(-90 59.4 101.5)">T8</text>
<text x="198.8" y="101.3">AE4</text>
<text x="199.2" y="96.3">W4</text>
<text x="199.2" y="98.8">W5</text>
<text x="248.4" y="101.3">AA1</text>
<text x="249" y="96.3">J1</text>
<text x="249" y="98.8">J2</text>
<text x="198.9" y="103.9">AF4</text>
<text x="199.3" y="106.4">U5</text>
<text x="248.4" y="103.9">AA2</text>
<text x="248.4" y="106.4">AF1</text>
<text x="199.3" y="111.5">U1</text>
<text x="199.3" y="109">U6</text>
<text x="248.4" y="109">AF2</text>
<text x="249" y="111.5">T1</text>
<text x="198.8" y="119.1">AC4</text>
<text x="199.2" y="116.6">W6</text>
<text x="199.3" y="114">U2</text>
<text x="247.7" y="119.1">AH23</text>
<text x="248.8" y="114">R1</text>
<text x="198.8" y="121.7">AC5</text>
<text x="199.5" y="124.2">T2</text>
<text x="247.7" y="121.7">AH22</text>
<text x="247.9" y="124.2">AJ23</text>
<text x="198.8" y="131.8">AB2</text>
<text x="199.3" y="129.3">H2</text>
<text x="199.3" y="126.7">B2</text>
<text x="247.7" y="131.8">AC20</text>
<text x="247.7" y="129.3">AD20</text>
<text x="46.5" y="136.9">T11</text>
<text x="198.7" y="134.4">AH2</text>
<text x="199.3" y="136.9">B3</text>
<text x="247.8" y="136.9">AE20</text>
<text x="247.8" y="134.4">AF20</text>
<text x="47.1" y="139.4">T2</text>
<text x="78.7" y="143.3">P2</text>
<text x="78.7" y="140.7">R2</text>
<text x="199.4" y="142">E1</text>
<text x="199.4" y="139.4">A2</text>
<text x="247.7" y="139.4">AH20</text>
<text x="247.9" y="142">AJ21</text>
<text x="46.9" y="149.6">P5</text>
<text x="46.9" y="147.1">P8</text>
<text x="46.9" y="144.5">P9</text>
<text x="78.1" y="148.3">R10</text>
<text x="78.7" y="145.8">R9</text>
<text x="199.3" y="149.6">C1</text>
<text x="199.4" y="147.1">E2</text>
<text x="199.4" y="144.5">F2</text>
<text x="247.7" y="144.5">AH21</text>
<text x="247.9" y="147.1">AJ22</text>
<text x="46.9" y="152.1">P4</text>
<text x="46.9" y="156">R4</text>
<text x="78.1" y="153.4">P11</text>
<text x="78.1" y="150.9">R11</text>
<text x="199.3" y="152.1">C2</text>
<text x="46.9" y="158.5">R3</text>
<text x="45.9" y="167.4">AA11</text>
<text x="46.2" y="162.3">W10</text>
<text x="46.4" y="164.8">V10</text>
<text x="78.2" y="167.4">AA2</text>
<text x="78.6" y="162.3">W3</text>
<text x="78.8" y="164.8">V3</text>
<text x="46.4" y="172.5">V11</text>
<text x="46.4" y="169.9">Y11</text>
<text x="78.8" y="172.5">V2</text>
<text x="78.8" y="169.9">Y2</text>
<text x="46.3" y="175">U11</text>
<text x="46.9" y="177.5">U9</text>
<text x="78.6" y="175">U2</text>
<text x="78.6" y="177.5">U4</text>
<text x="46.5" y="185.2">AA9</text>
<text x="47" y="180.1">V9</text>
<text x="47" y="182.6">Y9</text>
<text x="78.2" y="185.2">AA4</text>
<text x="78.8" y="180.1">V4</text>
<text x="78.8" y="182.6">Y4</text>
<text x="46.4" y="187.7">Y10</text>
<text x="78.8" y="187.7">Y3</text>
</g>
<g font-size="1.8" fill="#725600">
<text x="135.3" y="189.6">File:</text>
<text x="140.5" y="189.6">mem_power.kicad_sch</text>
</g>
<g font-size="1.4" fill="#840000">
<text x="63.4" y="21.1">LP4_VDD2</text>
<text x="43.4" y="24.9">LP4_VDD1</text>
<text x="63.4" y="24.9">LP4_VDDQ</text>
<text x="18.6" y="30.6" transform="rotate(-90 18.6 30.6)">NVCC_DRAM_1V1</text>
<text x="264" y="120.2">EARC_AUX</text>
<text x="264" y="125.3">EARC_P_UTIL</text>
<text x="264" y="122.7">EARC_N_HPD</text>
<text x="264" y="130.3">ECSPI1_MISO</text>
<text x="264" y="132.9">ECSPI1_MOSI</text>
<text x="264" y="138">ECSPI1_SSO</text>
<text x="264" y="135.4">ECSPI1_SCLK</text>
<text x="13.1" y="140.5">NVCC_DRAM_1V1</text>
<text x="264" y="140.5">ECSPI2_MISO</text>
<text x="264" y="143">ECSPI2_MOSI</text>
<text x="264" y="145.6">ECSPI2_SCLK</text>
<text x="264" y="148.1">ECSPI2_SSO</text>
</g>
</svg>
